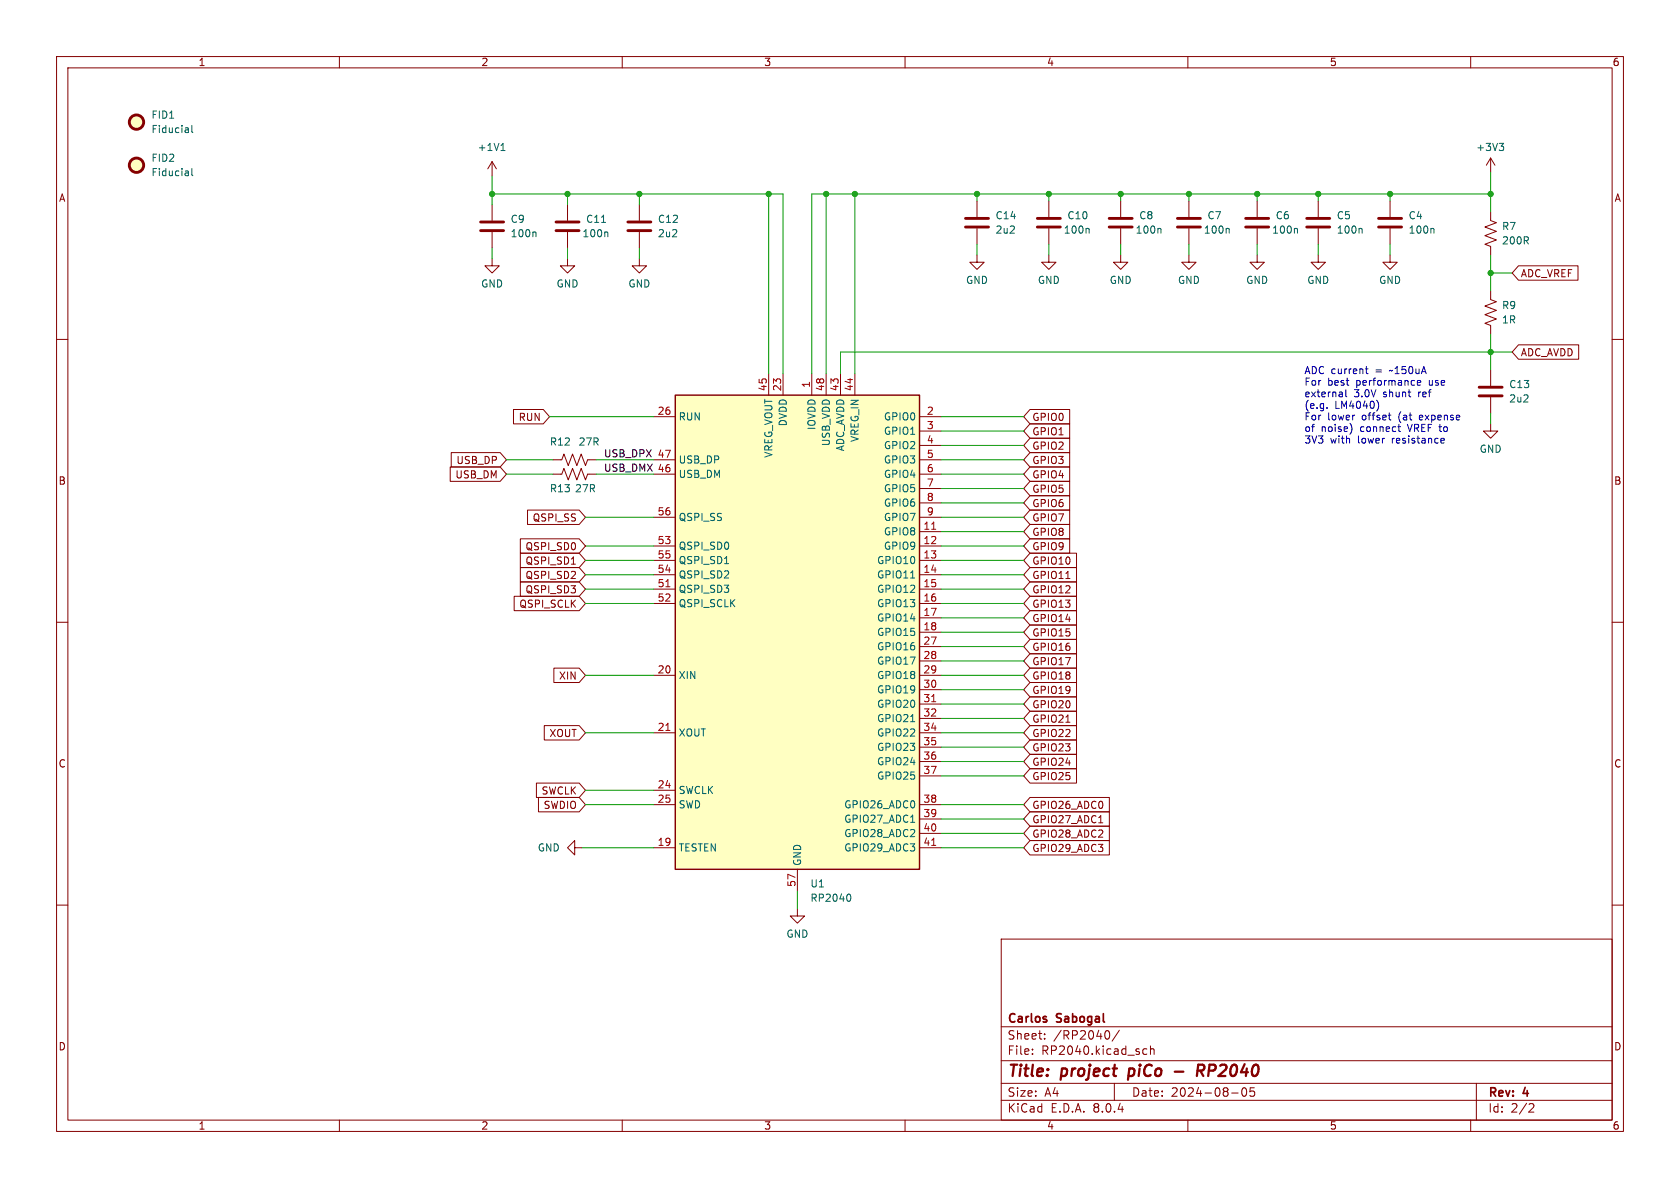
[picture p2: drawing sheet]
<svg xmlns="http://www.w3.org/2000/svg" width="297mm" height="210mm" viewBox="0 0 297 210" stroke-linecap="round" stroke-linejoin="round" font-family="sans-serif">
<g fill="none" stroke="#840000" stroke-width=".18">
<path d="M10 10h277v190h-277zM12 12h273v186h-273zM60 10v2M110 10v2M160 10v2M210 10v2M260 10v2M87 28.6l-.8 1.2M87 28.6v2.5M87 36.2v2.8M87 28.6l.8 1.2M113 36.2v2.8"/>
<path d="M210.2 35.6v2.8M10 60h2M87 45.7v1.3h1.3l-1.3 1.3-1.3-1.3h1.3M87 41v2.8M113 41v2.8M198.1 45.1v1.3h1.3l-1.3 1.2-1.3-1.2h1.3M210.2 45.1v1.3h1.3l-1.3 1.2-1.3-1.2h1.3M210.2 40.4v2.8M245.7 45.1v1.3h1.3l-1.3 1.2-1.2-1.2h1.2M285 60h2M97.8 83.8h1.5l.4-1 .8 2 .7-2 .8 2 .7-2 .8 2 .4-1h1.5M97.8 81.3h1.5l.4-1 .8 2 .7-2 .8 2 .7-2 .8 2 .4-1h1.5"/>
<path d="M10 110h2M285 110h2M10 160h2M101.6 149.9v-1.3l-1.3 1.3 1.3 1.2v-1.2h1.3M285 160h2M141 160.7v1.2h1.2l-1.2 1.3-1.3-1.3h1.3M177 166h108v32h-108zM60 198v2M110 198v2M160 198v2M177 194.5h108M177 191.5h108"/>
<path d="M177 187.5h108M177 181.5h108M182.5 186.3v.1M182.5 185.5v.1M184.7 183.6v.1M184.7 182.8v.1M195.7 182.2a.81 .81 0 0 1 .6 .6 .81 .81 0 0 1-.3 .8l-.3 .1M197 191.5v3M197.9 182.1l-1.3 2M202 186.1l.3 .3 .4-.1M202.7 185.5l-.4-.1-.3 .3M203.4 185.5l.2-.1 .4 .1v.9"/>
<path d="M203.4 184.9v1.5M210 198v2M217.7 193.2h1.2M219.7 192.4l.2-.1a.81 .81 0 0 1 .6 .6 .81 .81 0 0 1-.3 .8l-.2 .1a.81 .81 0 0 1-.3-1.4zM221.7 192.3h-.7v.7l.2-.1h.5l.1 .3-.1 .5-.2 .1-.5-.1M260 198v2M261 191.5v6.5M270.5 195.1l.5 .1 .2 .3-1 1.1h1"/>
</g>
<path d="M199.7 188.9l-.3 2M207.7 189.4h1.5M211.7 189.3h.8a.55 .55 0 0 0 .4-.5 .55 .55 0 0 0-.3-.6h-.8l-.2 2M212.2 189.3l.5 .9" fill="none" stroke="#840000" stroke-width=".4"/>
<path d="M33.3 30.3v.8M33.3 31l-.1 .1M33.3 30.5l-.1 .1M33.9 29.8v1.1l.2 .2M88.6 26.6h.7M88.7 25.6l.2-.3v1.3M94.6 41l.2 .2v.7M217.1 40.4l.2 .2v.6" fill="none" stroke="#006464" stroke-width=".18"/>
<g fill="none" stroke="#840000" stroke-width=".51">
<path d="M85 39.2h4M111 39.2h4.1M208.2 38.6h4M85 40.8h4M111 40.8h4.1M208.2 40.1h4"/>
<circle cx="24.1" cy="29.2" r="1.27"/>
</g>
<circle cx="24.1" cy="29.2" r="1.27" fill="#ffffc2" stroke="#ffffc2" stroke-width=".18"/>
<path d="M119.4 69.9h43.2v83.8h-43.2z" fill="#ffffc2"/>
<path d="M119.4 69.9h43.2v83.8h-43.2z" fill="none" stroke="#840000" stroke-width=".25"/>
<g fill="none" stroke="#840000" stroke-width=".18">
<path d="M100.3 36.2v2.8M172.7 35.6v2.8M185.4 35.6v2.8M198.1 35.6v2.8M222.2 35.6v2.8M233 35.6v2.8M245.7 35.6v2.8M263.5 37.5v1.5l1 .4-2 .7 2 .8-2 .8 2 .7-2 .8 1 .4v1.5M263.5 27.9v2.6M263.5 27.9l-.7 1.3M263.5 27.9l.8 1.3M100.3 45.7v1.3h1.3l-1.3 1.3-1.2-1.3h1.2"/>
<path d="M100.3 41v2.8M113 45.7v1.3h1.3l-1.3 1.3-1.2-1.3h1.2M172.7 45.1v1.3h1.3l-1.3 1.2-1.3-1.2h1.3M172.7 40.4v2.8M185.4 45.1v1.3h1.3l-1.3 1.2-1.3-1.2h1.3M185.4 40.4v2.8M198.1 40.4v2.8M222.2 45.1v1.3h1.3l-1.3 1.2-1.2-1.2h1.2M222.2 40.4v2.8M233 45.1v1.3h1.3l-1.3 1.2-1.2-1.2h1.2M233 40.4v2.8M245.7 40.4v2.8"/>
<path d="M263.5 51.4v1.6l1 .3-2 .8 2 .8-2 .7 2 .8-2 .8 1 .3v1.6M268.4 47h10.6v2.5h-10.6l-1.1-1.2zM90.8 72.4h5.2l1.2 1.3-1.2 1.2h-5.2zM115.6 73.7h3.8M135.9 66v3.9M138.4 66v3.9M143.5 66v3.9M146 66v3.9M148.6 66v3.9M151.1 66v3.9M162.6 73.7h3.8M162.6 76.2h3.8"/>
<path d="M162.6 78.7h3.8M182.1 77.5h7v2.5h-7l-1.1-1.3zM182.1 74.9h7v2.6h-7l-1.1-1.3zM182.1 72.4h7v2.5h-7l-1.1-1.2zM263.5 74.9v1.3h1.3l-1.3 1.3-1.2-1.3h1.2M263.5 65.4v2.8M263.5 70.2v2.8M268.4 61h10.7v2.5h-10.7l-1.1-1.3zM79.6 82.5h8.8l1.1 1.3-1.1 1.3h-8.8zM79.8 80h8.6l1.1 1.3-1.1 1.3h-8.6zM92 97.8h10.4l1.1 1.3-1.1 1.2h-10.4zM92 95.2h10.4l1.1 1.3-1.1 1.3h-10.4z"/>
<path d="M93.3 90.2h9.1l1.1 1.2-1.1 1.3h-9.1zM101 99.7h.7M115.6 96.5h3.8M115.6 99.1h3.8M115.6 83.8h3.8M115.6 81.3h3.8M115.6 91.4h3.8M162.6 94h3.8M162.6 96.5h3.8M162.6 99.1h3.8M162.6 83.8h3.8M162.6 81.3h3.8"/>
<path d="M162.6 91.4h3.8M162.6 86.4h3.8M162.6 88.9h3.8M182.1 80h7v2.6h-7l-1.1-1.3zM182.1 95.2h7v2.6h-7l-1.1-1.3zM182.1 97.8h8.2v2.5h-8.2l-1.1-1.2zM182.1 92.7h7v2.6h-7l-1.1-1.3zM182.1 87.6h7v2.6h-7l-1.1-1.3zM182.1 85.1h7v2.5h-7l-1.1-1.2zM182.1 90.2h7v2.5h-7l-1.1-1.3zM182.1 82.5h7v2.6h-7l-1.1-1.3zM90.9 105.4h11.5l1.1 1.3-1.1 1.3h-11.5z"/>
<path d="M92 100.3h10.4l1.1 1.3-1.1 1.3h-10.4zM92 102.9h10.4l1.1 1.2-1.1 1.3h-10.4zM97.9 118.1h4.5l1.1 1.3-1.1 1.3h-4.5zM115.6 101.6h3.8M115.6 104.1h3.8M115.6 106.7h3.8M115.6 119.4h3.8M162.6 101.6h3.8M162.6 104.1h3.8M162.6 106.7h3.8M162.6 109.2h3.8M162.6 111.8h3.8"/>
<path d="M162.6 119.4h3.8M162.6 114.3h3.8M162.6 116.8h3.8M182.1 102.9h8.2v2.5h-8.2l-1.1-1.3zM182.1 100.3h8.2v2.6h-8.2l-1.1-1.3zM182.1 118.1h8.2v2.6h-8.2l-1.1-1.3zM182.1 113h8.2v2.6h-8.2l-1.1-1.3zM182.1 115.6h8.2v2.5h-8.2l-1.1-1.3zM182.1 107.9h8.2v2.6h-8.2l-1.1-1.3zM182.1 110.5h8.2v2.5h-8.2l-1.1-1.2zM182.1 105.4h8.2v2.6h-8.2l-1.1-1.3zM188.4 102.3h.8"/>
<path d="M94.8 138.4h7.6l1.1 1.3-1.1 1.3h-7.6zM96.2 128.3h6.2l1.1 1.2-1.1 1.3h-6.2zM115.6 129.5h3.8M115.6 139.7h3.8M162.6 129.5h3.8M162.6 121.9h3.8M162.6 124.5h3.8M162.6 127h3.8M162.6 132.1h3.8M162.6 134.6h3.8M162.6 137.2h3.8M182.1 128.3h8.2v2.5h-8.2l-1.1-1.3z"/>
<path d="M182.1 123.2h8.2v2.5h-8.2l-1.1-1.2zM182.1 130.8h8.2v2.6h-8.2l-1.1-1.3zM182.1 125.7h8.2v2.6h-8.2l-1.1-1.3zM182.1 120.6h8.2v2.6h-8.2l-1.1-1.3zM182.1 135.9h8.2v2.5h-8.2l-1.1-1.2zM182.1 133.3h8.2v2.6h-8.2l-1.1-1.3zM188.4 127.7h.8M95.2 141h7.2l1.1 1.2-1.1 1.3h-7.2zM115.6 149.9h3.8M115.6 142.2h3.8M141 153.7v3.8M162.6 149.9h3.8"/>
<path d="M162.6 142.2h3.8M162.6 144.8h3.8M162.6 147.3h3.8M182.1 141h14v2.5h-14l-1.1-1.3zM182.1 146h14v2.6h-14l-1.1-1.3zM182.1 143.5h14v2.6h-14l-1.1-1.3zM182.1 148.6h14v2.5h-14l-1.1-1.2zM194.2 145.5h.8"/>
</g>
<path d="M164.7 93.6h.7M117.7 103.7h.7M117.7 129.1h.7M164.7 124h.7M164.7 149.4h.7" fill="none" stroke="#a90000" stroke-width=".18"/>
<g fill="none" stroke="#006464" stroke-width=".18">
<path d="M33.3 22.7v.7M33.3 23.4h-.1M33.3 22.9l-.1 .1M33.9 22.2v1.1l.2 .1M106.3 39.3h.8M265 25.3h.8l-.4 .5M265.6 25.8l.2 .3v.3l-.2 .2M107.3 41l.2 .2v.7M192.4 40.4l.1 .2v.6M205.1 40.4l.1 .2v.6M229.2 40.4l.2 .2v.6M240.6 40.4l.2 .2v.6"/>
<path d="M253.3 40.4l.2 .2v.6M128.1 99.6h.7M161 102.2h.7M161 127.6h.7M150.1 158.1a.79 .79 0 0 1 0 1.2M161 145.4h.7"/>
</g>
<circle cx="24.1" cy="21.6" r="1.27" fill="#ffffc2" stroke="#ffffc2" stroke-width=".18"/>
<g fill="none" stroke="#840000" stroke-width=".51">
<path d="M98.3 39.2h4.1M170.7 38.6h4.1M183.4 38.6h4.1M196.1 38.6h4.1M220.2 38.6h4.1M231 38.6h4.1M243.7 38.6h4.1M98.3 40.8h4.1M170.7 40.1h4.1M183.4 40.1h4.1M196.1 40.1h4.1M220.2 40.1h4.1"/>
<path d="M231 40.1h4.1M243.7 40.1h4.1M261.5 70h4.1M261.5 68.5h4.1"/>
<circle cx="24.1" cy="21.6" r="1.27"/>
</g>
<g fill="none" stroke="#0000c2" stroke-width=".18">
<path d="M234.6 72.1v.1M237.3 69.4v.7M237.3 70.1h-.1M237.3 69.6l-.1 .1M237.9 68.9v1.1l.2 .1M238.8 75.1l.2 .6-.2 .8M241.4 65.2h.5M241.6 64.8v1.1l.3 .2M243.4 70.8a1.49 1.49 0 0 1 0 1.8M245.4 73.4h.5M245.8 74.2h.1M247.1 75.4h.5"/>
<path d="M247.4 76.2l.2 .1M250.6 67.7l.6-.1-.1-.3h-.4l-.1 .1v.6h.5M254.9 77.5h.4v.3l-.6 .1M255.3 78.3h-.4"/>
</g>
<g fill="none" stroke="#009600" stroke-width=".18">
<path d="M87 34.3h51.4v31.7M87 31.1v5.1M100.3 34.3v1.9M113 34.3v1.9M135.9 34.3v31.7M146 34.3v31.7M151.1 34.3v31.7M172.7 34.3v1.3M185.4 34.3v1.3M198.1 34.3v1.3M210.2 34.3v1.3M222.2 34.3v1.3"/>
<path d="M233 34.3v1.3M245.7 34.3v1.3M263.5 34.3h-120v31.7M263.5 30.5v7M87 43.8v1.9M100.3 43.8v1.9M113 43.8v1.9M172.7 43.2v1.9M185.4 43.2v1.9M198.1 43.2v1.9M210.2 43.2v1.9M222.2 43.2v1.9"/>
<path d="M233 43.2v1.9M245.7 43.2v1.9M263.5 45.1v6.3M263.5 59.1v6.3M263.5 48.3h3.8M97.2 73.7h18.4M166.4 73.7h14.6M166.4 76.2h14.6M166.4 78.7h14.6M263.5 73v1.9M267.3 62.2h-118.7v3.8M89.5 83.8h8.3"/>
<path d="M89.5 81.3h8.3M103.5 91.4h12.1M103.5 96.5h12.1M103.5 99.1h12.1M105.4 83.8h10.2M105.4 81.3h10.2M166.4 94h14.6M166.4 91.4h14.6M166.4 96.5h14.6M166.4 99.1h14.6M166.4 88.9h14.6M166.4 83.8h14.6"/>
<path d="M166.4 81.3h14.6M166.4 86.4h14.6M103.5 101.6h12.1M103.5 104.1h12.1M103.5 106.7h12.1M103.5 119.4h12.1M166.4 109.2h14.6M166.4 101.6h14.6M166.4 104.1h14.6M166.4 106.7h14.6M166.4 119.4h14.6M166.4 116.8h14.6"/>
<path d="M166.4 111.8h14.6M166.4 114.3h14.6M103.5 139.7h12.1M103.5 129.5h12.1M166.4 121.9h14.6M166.4 137.2h14.6M166.4 127h14.6M166.4 132.1h14.6M166.4 129.5h14.6M166.4 134.6h14.6M166.4 124.5h14.6M102.9 149.9h12.7"/>
<path d="M103.5 142.2h12.1M141 157.5v3.2M166.4 142.2h14.6M166.4 149.9h14.6M166.4 144.8h14.6M166.4 147.3h14.6"/>
</g>
<g fill="#009600" stroke="#009600" stroke-width=".18">
<circle cx="198.1" cy="34.3" r=".46"/>
<circle cx="185.4" cy="34.3" r=".46"/>
<circle cx="210.2" cy="34.3" r=".46"/>
<circle cx="222.2" cy="34.3" r=".46"/>
<circle cx="146" cy="34.3" r=".46"/>
<circle cx="151.1" cy="34.3" r=".46"/>
<circle cx="172.7" cy="34.3" r=".46"/>
<circle cx="135.9" cy="34.3" r=".46"/>
<circle cx="100.3" cy="34.3" r=".46"/>
<circle cx="87" cy="34.3" r=".46"/>
<circle cx="113" cy="34.3" r=".46"/>
<circle cx="233" cy="34.3" r=".46"/>
<circle cx="245.7" cy="34.3" r=".46"/>
<circle cx="263.5" cy="48.3" r=".46"/>
<circle cx="263.5" cy="62.2" r=".46"/>
<circle cx="263.5" cy="34.3" r=".46"/>
</g>
<g font-size="2.8" fill="#840000">
<text x="178" y="190.9">Title:</text>
<text x="187.7" y="190.9">project</text>
<text x="200.4" y="190.9">piCo</text>
<text x="214.1" y="190.9">RP2040</text>
</g>
<g font-size="2.1" fill="#840000">
<text x="178" y="184">Sheet:</text>
<text x="178" y="181.2">Carlos</text>
<text x="186.2" y="184">/RP2040/</text>
<text x="186.9" y="181.2">Sabogal</text>
<text x="178" y="186.7">File:</text>
<text x="184.1" y="186.7">RP2040.kicad_sch</text>
<text x="178" y="196.9">KiCad</text>
<text x="178" y="194.1">Size:</text>
<text x="184.7" y="194.1">A4</text>
<text x="185.7" y="196.9">E.D.A.</text>
<text x="193.3" y="196.9">8.0.4</text>
<text x="200" y="194.1">Date:</text>
<text x="207" y="194.1">2024-08-05</text>
<text x="263" y="194.3">Rev:</text>
<text x="263" y="196.9">Id:</text>
<text x="267.1" y="196.9">2/2</text>
<text x="269.4" y="194.3">4</text>
</g>
<g font-size="1.8" fill="#840000">
<text x="35" y="11.9">1</text>
<text x="85" y="11.9">2</text>
<text x="135" y="11.9">3</text>
<text x="185" y="11.9">4</text>
<text x="235" y="11.9">5</text>
<text x="285" y="11.9">6</text>
<text x="10.3" y="35.9">A</text>
<text x="285.3" y="35.9">A</text>
<text x="268.8" y="49.2">ADC_VREF</text>
<text x="268.8" y="63.2">ADC_AVDD</text>
<text x="91.6" y="74.6">RUN</text>
<text x="182.4" y="77.2">GPIO1</text>
<text x="182.4" y="74.6">GPIO0</text>
<text x="80.6" y="82.2">USB_DP</text>
<text x="182.4" y="79.7">GPIO2</text>
<text x="182.4" y="82.2">GPIO3</text>
<text x="10.3" y="85.9">B</text>
<text x="80.4" y="84.8">USB_DM</text>
<text x="182.4" y="89.9">GPIO6</text>
<text x="182.4" y="87.3">GPIO5</text>
<text x="182.4" y="84.8">GPIO4</text>
<text x="285.3" y="85.9">B</text>
<text x="94.1" y="92.4">QSPI_SS</text>
<text x="182.4" y="94.9">GPIO8</text>
<text x="182.4" y="92.4">GPIO7</text>
<text x="92.8" y="100">QSPI_SD1</text>
<text x="92.8" y="97.5">QSPI_SD0</text>
<text x="182.4" y="97.5">GPIO9</text>
<text x="182.4" y="100">GPIO10</text>
<text x="91.7" y="107.6">QSPI_SCLK</text>
<text x="92.8" y="102.6">QSPI_SD2</text>
<text x="92.8" y="105.1">QSPI_SD3</text>
<text x="182.4" y="105.1">GPIO12</text>
<text x="182.4" y="102.6">GPIO11</text>
<text x="182.4" y="107.6">GPIO13</text>
<text x="182.4" y="110.2">GPIO14</text>
<text x="182.4" y="112.7">GPIO15</text>
<text x="182.4" y="115.3">GPIO16</text>
<text x="182.4" y="117.8">GPIO17</text>
<text x="98.7" y="120.3">XIN</text>
<text x="182.4" y="125.4">GPIO20</text>
<text x="182.4" y="122.9">GPIO19</text>
<text x="182.4" y="120.3">GPIO18</text>
<text x="97" y="130.5">XOUT</text>
<text x="182.4" y="130.5">GPIO22</text>
<text x="182.4" y="128">GPIO21</text>
<text x="10.3" y="135.9">C</text>
<text x="182.4" y="133">GPIO23</text>
<text x="182.4" y="135.6">GPIO24</text>
<text x="285.3" y="135.9">C</text>
<text x="95.6" y="140.7">SWCLK</text>
<text x="96" y="143.2">SWDIO</text>
<text x="182.4" y="138.1">GPIO25</text>
<text x="182.4" y="143.2">GPIO26_ADC0</text>
<text x="182.4" y="148.3">GPIO28_ADC2</text>
<text x="182.4" y="145.7">GPIO27_ADC1</text>
<text x="182.4" y="150.8">GPIO29_ADC3</text>
<text x="10.3" y="185.9">D</text>
<text x="285.3" y="185.9">D</text>
<text x="35" y="199.9">1</text>
<text x="85" y="199.9">2</text>
<text x="135" y="199.9">3</text>
<text x="185" y="199.9">4</text>
<text x="235" y="199.9">5</text>
<text x="285" y="199.9">6</text>
</g>
<g font-size="1.8" fill="#006464">
<text x="26.7" y="21.2">FID1</text>
<text x="26.7" y="23.7">Fiducial</text>
<text x="26.7" y="28.8">FID2</text>
<text x="84.4" y="26.9">+1V1</text>
<text x="260.9" y="26.9">+3V3</text>
<text x="26.7" y="31.3">Fiducial</text>
<text x="90.2" y="39.6">C9</text>
<text x="103.5" y="39.6">C11</text>
<text x="116.2" y="39.6">C12</text>
<text x="175.9" y="39">C14</text>
<text x="175.9" y="41.5">2u2</text>
<text x="188" y="41.5">100n</text>
<text x="188.6" y="39">C10</text>
<text x="200.7" y="41.5">100n</text>
<text x="201.3" y="39">C8</text>
<text x="212.7" y="41.5">100n</text>
<text x="213.4" y="39">C7</text>
<text x="224.8" y="41.5">100n</text>
<text x="225.4" y="39">C6</text>
<text x="236.2" y="39">C5</text>
<text x="236.2" y="41.5">100n</text>
<text x="248.9" y="39">C4</text>
<text x="248.9" y="41.5">100n</text>
<text x="265.4" y="40.9">R7</text>
<text x="90.2" y="42.1">100n</text>
<text x="102.9" y="42.1">100n</text>
<text x="116.2" y="42.1">2u2</text>
<text x="265.4" y="43.4">200R</text>
<text x="85" y="51">GND</text>
<text x="98.3" y="51">GND</text>
<text x="111" y="51">GND</text>
<text x="170.7" y="50.4">GND</text>
<text x="183.4" y="50.4">GND</text>
<text x="196.1" y="50.4">GND</text>
<text x="208.1" y="50.4">GND</text>
<text x="220.2" y="50.4">GND</text>
<text x="231" y="50.4">GND</text>
<text x="243.7" y="50.4">GND</text>
<text x="265.4" y="54.8">R9</text>
<text x="265.4" y="57.4">1R</text>
<text x="266.7" y="68.8">C13</text>
<text x="266.7" y="71.3">2u2</text>
<text x="119.9" y="74.5">RUN</text>
<text x="139.3" y="75.5" transform="rotate(-90 139.3 75.5)">DVDD</text>
<text x="144.4" y="76.1" transform="rotate(-90 144.4 76.1)">IOVDD</text>
<text x="156.2" y="74.5">GPIO0</text>
<text x="156.2" y="77.1">GPIO1</text>
<text x="97.1" y="79">R12</text>
<text x="102.2" y="79">27R</text>
<text x="119.9" y="82.1">USB_DP</text>
<text x="136.8" y="81" transform="rotate(-90 136.8 81)">VREG_VOUT</text>
<text x="146.9" y="79" transform="rotate(-90 146.9 79)">USB_VDD</text>
<text x="149.5" y="79.9" transform="rotate(-90 149.5 79.9)">ADC_AVDD</text>
<text x="152" y="78.2" transform="rotate(-90 152 78.2)">VREG_IN</text>
<text x="156.2" y="79.6">GPIO2</text>
<text x="156.2" y="82.1">GPIO3</text>
<text x="261.5" y="80.2">GND</text>
<text x="97.1" y="87.2">R13</text>
<text x="101.6" y="87.2">27R</text>
<text x="119.9" y="84.7">USB_DM</text>
<text x="156.2" y="84.7">GPIO4</text>
<text x="156.2" y="87.2">GPIO5</text>
<text x="156.2" y="89.8">GPIO6</text>
<text x="119.9" y="92.3">QSPI_SS</text>
<text x="156.2" y="94.8">GPIO8</text>
<text x="156.2" y="92.3">GPIO7</text>
<text x="119.9" y="97.4">QSPI_SD0</text>
<text x="119.9" y="99.9">QSPI_SD1</text>
<text x="155" y="99.9">GPIO10</text>
<text x="156.2" y="97.4">GPIO9</text>
<text x="119.9" y="105">QSPI_SD3</text>
<text x="119.9" y="107.5">QSPI_SCLK</text>
<text x="119.9" y="102.5">QSPI_SD2</text>
<text x="155" y="102.5">GPIO11</text>
<text x="155" y="105">GPIO12</text>
<text x="155" y="107.5">GPIO13</text>
<text x="155" y="110.1">GPIO14</text>
<text x="155" y="112.6">GPIO15</text>
<text x="155" y="115.2">GPIO16</text>
<text x="155" y="117.7">GPIO17</text>
<text x="119.9" y="120.2">XIN</text>
<text x="155" y="120.2">GPIO18</text>
<text x="155" y="122.8">GPIO19</text>
<text x="155" y="125.3">GPIO20</text>
<text x="119.9" y="130.4">XOUT</text>
<text x="155" y="127.9">GPIO21</text>
<text x="155" y="130.4">GPIO22</text>
<text x="155" y="132.9">GPIO23</text>
<text x="155" y="135.5">GPIO24</text>
<text x="119.9" y="140.6">SWCLK</text>
<text x="119.9" y="143.1">SWD</text>
<text x="149.1" y="143.1">GPIO26_ADC0</text>
<text x="155" y="138">GPIO25</text>
<text x="149.1" y="145.6">GPIO27_ADC1</text>
<text x="149.1" y="148.2">GPIO28_ADC2</text>
<text x="95" y="150.7">GND</text>
<text x="119.9" y="150.7">TESTEN</text>
<text x="141.8" y="153.2" transform="rotate(-90 141.8 153.2)">GND</text>
<text x="149.1" y="150.7">GPIO29_ADC3</text>
<text x="143.2" y="157.1">U1</text>
<text x="143.2" y="159.6">RP2040</text>
<text x="138.9" y="166">GND</text>
</g>
<g font-size="1.8" fill="#a90000">
<text x="135.6" y="69.3" transform="rotate(-90 135.6 69.3)">45</text>
<text x="138.2" y="69.3" transform="rotate(-90 138.2 69.3)">23</text>
<text x="143.3" y="68.7" transform="rotate(-90 143.3 68.7)">1</text>
<text x="145.8" y="69.3" transform="rotate(-90 145.8 69.3)">48</text>
<text x="148.3" y="69.3" transform="rotate(-90 148.3 69.3)">43</text>
<text x="150.9" y="69.3" transform="rotate(-90 150.9 69.3)">44</text>
<text x="116.2" y="73.4">26</text>
<text x="163.8" y="73.4">2</text>
<text x="163.8" y="75.9">3</text>
<text x="163.8" y="78.5">4</text>
<text x="163.8" y="81">5</text>
<text x="163.8" y="83.6">6</text>
<text x="163.8" y="86.1">7</text>
<text x="163.8" y="88.6">8</text>
<text x="116.2" y="91.2">56</text>
<text x="163.2" y="93.7">11</text>
<text x="163.8" y="91.2">9</text>
<text x="116.2" y="96.3">53</text>
<text x="116.2" y="101.3">54</text>
<text x="116.2" y="98.8">55</text>
<text x="163.2" y="96.3">12</text>
<text x="163.2" y="98.8">13</text>
<text x="163.2" y="101.3">14</text>
<text x="116.2" y="103.9">51</text>
<text x="116.2" y="106.4">52</text>
<text x="163.2" y="103.9">15</text>
<text x="163.2" y="106.4">16</text>
<text x="163.2" y="109">17</text>
<text x="163.2" y="111.5">18</text>
<text x="116.2" y="119.1">20</text>
<text x="163.2" y="114">27</text>
<text x="163.2" y="116.6">28</text>
<text x="163.2" y="119.1">29</text>
<text x="163.2" y="121.7">30</text>
<text x="163.2" y="124.2">31</text>
<text x="116.2" y="129.3">21</text>
<text x="163.2" y="126.7">32</text>
<text x="163.2" y="129.3">34</text>
<text x="163.2" y="131.8">35</text>
<text x="163.2" y="134.4">36</text>
<text x="163.2" y="136.9">37</text>
<text x="116.2" y="139.4">24</text>
<text x="116.2" y="142">25</text>
<text x="163.2" y="142">38</text>
<text x="116.2" y="149.6">19</text>
<text x="163.2" y="144.5">39</text>
<text x="163.2" y="147.1">40</text>
<text x="163.2" y="149.6">41</text>
<text x="140.7" y="156.9" transform="rotate(-90 140.7 156.9)">57</text>
</g>
<g font-size="1.8" fill="#0000c2">
<text x="230.5" y="66.2">ADC current</text>
<text x="230.5" y="68.3">For</text>
<text x="230.5" y="70.3">external</text>
<text x="234.7" y="68.3">best</text>
<text x="239.4" y="70.3">3.0V</text>
<text x="239.9" y="68.3">performance</text>
<text x="243.2" y="66.2">=</text>
<text x="244.6" y="70.3">shunt</text>
<text x="246" y="66.2">~150uA</text>
<text x="251" y="70.3">ref</text>
<text x="252.9" y="68.3">use</text>
<text x="230.5" y="72.4">(e.g.</text>
<text x="230.5" y="74.4">For</text>
<text x="230.5" y="76.4">of</text>
<text x="233.6" y="76.4">noise)</text>
<text x="234.7" y="74.4">lower</text>
<text x="236" y="72.4">LM4040)</text>
<text x="240.6" y="76.4">connect</text>
<text x="240.9" y="74.4">offset</text>
<text x="247.5" y="74.4">(at</text>
<text x="249.2" y="76.4">VREF to</text>
<text x="251.4" y="74.4">expense</text>
<text x="230.5" y="78.5">3V3</text>
<text x="235.2" y="78.5">with</text>
<text x="240.2" y="78.5">lower</text>
<text x="246.4" y="78.5">resistance</text>
</g>
<g font-size="1.8" fill="#0f0f0f">
<text x="106.7" y="80.9">USB_DPX 47</text>
<text x="106.7" y="83.5">USB_DMX 46</text>
</g>
</svg>
